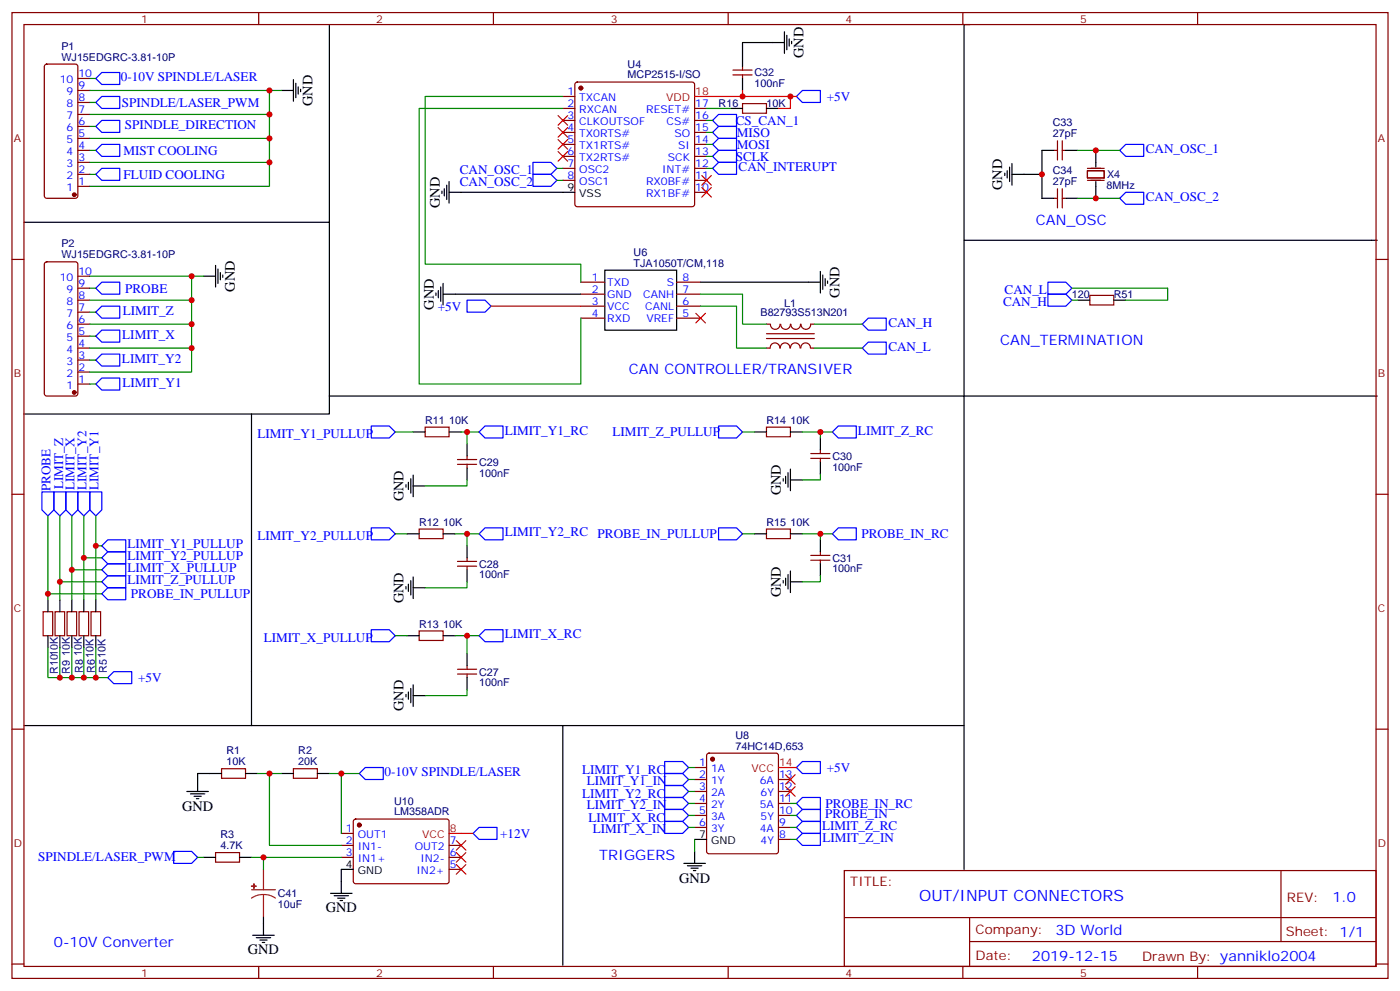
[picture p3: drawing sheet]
<svg xmlns="http://www.w3.org/2000/svg" width="412mm" height="292mm" viewBox="0 0 412 292" stroke-linecap="round" stroke-linejoin="round" font-family="sans-serif">
<g fill="none" stroke="#000" stroke-width=".35">
<path d="M97 7.2v58.2h-89.9M231.1 12.5h-12.4v7.1M231.1 9.3v6.4M231.8 10.4v4.2M232.5 11.5v2.1M233.2 12.2v.7M285.8 7.2h-1.8v109.4h121.7M82.9 26.6h3.5M86.4 23.5v6.3M87.1 24.5v4.3M87.8 25.6v2.1M88.5 26.3v.7"/>
<path d="M215.2 31.9h3.5M218.7 23.1v3.5M225.8 31.9h3.5M130.2 56.3v.7M130.9 55.6v2.1M131.6 54.5v4.2M132.3 56.6h37M132.3 53.4v6.4M296 51v.7M296.7 50.3v2.1M297.4 49.2v4.2M298.1 51.3h8.8"/>
<path d="M298.1 48.2v6.3M310.4 44.3h-3.5v14.1h3.5M314 44.3h3.5M314 58.4h3.5M322.8 44.3v4.9M322.8 53.4v5M63.5 78.1v6.4M64.2 79.2v4.2M97 65.4v56.5h-89.9M178.2 79.6h21.1v17.6h-21.1zM241.7 79.9v6.4M284 70.7h121.7"/>
<path d="M60 81.3h3.5M64.9 80.3v2.1M65.6 81v.7M128.4 86.3v.7M129.1 85.5v2.2M129.8 84.5v4.2M130.5 86.6h40.6M130.5 83.4v6.4M206.4 83.1h35.3M242.4 81v4.2M243.1 82v2.1M243.8 82.7v.7"/>
<path d="M317.5 88.4h3.5M328.1 88.4h3.5M97 116.6h187v97h-118.2M74.1 121.9v91.7M121.7 127.2h3.5M121.7 139.9v6.3M132.3 127.2h3.5M137.6 130.7v3.5M137.6 137.8v3.5M222.2 127.2h3.6M232.1 139.2v4.2M232.8 127.2h3.6"/>
<path d="M232.8 138.1v6.4M241.7 128.9v3.6M241.7 136v3.5M119.6 142.7v.7M119.9 157.2h3.6M120.3 142v2.1M121 140.9v4.3M121.7 143.1h3.5M130.5 157.2h3.6M222.2 157.2h3.6M230.7 140.9v.7M231.4 140.2v2.1"/>
<path d="M232.8 157.2h3.6M232.8 141.3h3.6M241.7 158.9v3.6M14.1 176.6v3.5M17.6 176.6v3.5M21.2 176.6v3.5M24.7 176.6v3.5M28.2 176.6v3.5M119.6 172.7v.7M120.3 172v2.1M121 170.9v4.3M121.7 169.9v6.3"/>
<path d="M121.7 173h3.5M137.6 160.7v3.5M137.6 167.7v3.6M230.7 170.9v.7M231.4 170.2v2.1M232.1 169.2v4.2M232.8 168.1v6.3M232.8 171.3h3.6M241.7 166v3.5M14.1 187.1v3.6M17.6 187.1v3.6M21.2 187.1v3.6"/>
<path d="M24.7 187.1v3.6M28.2 187.1v3.6M119.9 187.1h3.6M130.5 187.1h3.6M137.6 192.4v3.6M137.6 199.5v3.5M7.1 213.6h158.7v70.6M119.6 204.4v.7M120.3 203.7v2.1M121 202.7v4.2M121.7 201.6v6.4M121.7 204.8h3.5"/>
<path d="M284 213.6v42.3M55 233h6.4M56.1 233.7h4.2M57.1 234.4h2.2M57.9 235.1h.7M65.3 227.7h-7.1v5.3M72.3 227.7h3.5M82.9 227.7h3.5M93.5 227.7h3.5M60 252.4h3.5M70.6 252.4h3.5M104.1 255.9h-3.6v7.1"/>
<path d="M201.4 254.2h6.4M202.5 254.9h4.2M203.6 255.6h2.1M204.3 256.3h.7M204.6 247.1h3.5M204.6 250.6v3.6M74.4 275.3h6.4M75.5 276h4.2M76.6 276.8h2.1M77.3 277.5h.7M77.6 270.1v5.2M97.4 263h6.3"/>
<path d="M98.4 263.7h4.3M99.5 264.4h2.1M100.2 265.1h.7"/>
</g>
<g fill="none" stroke="#870000" stroke-width=".35">
<path d="M3.5 3.7h405.4v284.3h-405.4zM7.1 7.2h398.2v277.3h-398.2zM13.3 19.1l.5-.2h8.4l.7 .4v38.4l-.4 .6-8.7 .1-.7-.5v-38.3zM76.2 3.7v3.5M145.3 3.7v3.5M214.5 3.7v3.5M218.7 19.6v1M283.6 3.7v3.5M352.8 3.7v3.5M22.9 37.2h3.6M22.9 33.7h3.6M22.9 30.2h3.6"/>
<path d="M22.9 26.6h3.6M22.9 23.1h3.6M165.8 28.4h3.5M165.8 31.9h3.5M165.8 35.5h3.5M165.8 39h3.5M169.6 24.4l.4-.2h33.9l.5 .2 .2 .5v35.2l-.2 .5-.5 .3h-33.9l-.5-.3-.2-.5v-35.2zM204.6 31.9h3.5M204.6 35.5h3.5M204.6 39h3.5M215.9 22h5.6M215.9 20.6h5.6"/>
<path d="M218.7 30.5h7.1v2.8h-7.1zM218.7 22v1.1M22.9 54.9h3.6M22.9 51.3h3.6M22.9 47.8h3.6M22.9 44.3h3.6M22.9 40.7h3.6M165.8 42.5h3.5M165.8 46h3.5M165.8 49.6h3.5M165.8 53.1h3.5M204.6 42.5h3.5"/>
<path d="M204.6 46h3.5M204.6 49.6h3.5M204.6 53.1h3.5M204.6 56.6h3.5M310.4 44.3h1.1M310.4 58.4h1.1M311.5 41.5v5.6M311.5 55.6v5.6M312.9 44.3h1.1M312.9 41.5v5.6M312.9 55.6v5.6M312.9 58.4h1.1"/>
<path d="M320.3 50.3h5v2.1h-5zM320.3 49.6h5M320.3 53.1h5M3.5 76.4h3.6M13.3 77.3l.5-.2h8.4l.7 .4v38.4l-.4 .6-8.7 .1-.7-.5v-38.3zM405.3 76.4h3.6M22.9 99h3.6M22.9 95.4h3.6M22.9 91.9h3.6M22.9 88.4h3.6M22.9 84.8h3.6M22.9 81.3h3.6"/>
<path d="M171.1 83.1h7.1M171.1 86.6h7.1M171.1 90.1h7.1M171.1 93.7h7.1M199.3 83.1h7.1M199.3 86.6h7.1M199.3 90.1h7.1M199.3 93.7h7.1M225.8 95.4h1M225.8 99.7h14.1M225.8 98.2h14.1M227 95.4a1.41 1.41 0 0 0 1.4 1.6 1.41 1.41 0 0 0 1.4-1.5"/>
<path d="M230 95.5a1.41 1.41 0 0 0 1.4 1.5 1.41 1.41 0 0 0 1.4-1.5M233 95.5a1.41 1.41 0 0 0 1.4 1.5 1.41 1.41 0 0 0 1.4-1.5M239.9 95.4l-1.1 .1a1.41 1.41 0 0 1-1.4 1.5 1.41 1.41 0 0 1-1.4-1.6M321 87h7.1v2.8h-7.1zM22.9 113.1h3.6M22.9 109.5h3.6M22.9 106h3.6M22.9 102.5h3.6M225.8 102.5h1M226.9 102.5a1.41 1.41 0 0 1 1.4-1.5 1.41 1.41 0 0 1 1.4 1.5M229.9 102.5a1.41 1.41 0 0 1 1.4-1.5 1.41 1.41 0 0 1 1.4 1.5M232.9 102.5a1.41 1.41 0 0 1 1.4-1.5 1.41 1.41 0 0 1 1.4 1.5"/>
<path d="M235.9 102.5a1.41 1.41 0 0 1 1.4-1.5 1.41 1.41 0 0 1 1.4 1.5M238.8 102.5h1.1M125.2 125.8h7.1v2.8h-7.1zM134.8 136.7h5.6M134.8 135.3h5.6M137.6 134.2v1.1M137.6 136.7v1.1M225.8 125.8h7v2.8h-7zM238.8 134.9h5.7M238.8 133.5h5.7M241.7 132.5v1M241.7 134.9v1.1"/>
<path d="M3.5 145.5h3.6M123.5 155.8h7v2.8h-7zM225.8 155.8h7v2.8h-7zM405.3 145.5h3.6M134.8 166.7h5.6M134.8 165.3h5.6M137.6 164.2v1.1M137.6 166.7v1M238.8 164.9h5.7M238.8 163.5h5.7M241.7 162.5v1M241.7 164.9v1.1"/>
<path d="M12.7 180.1h2.8v7h-2.8zM16.2 180.1h2.8v7h-2.8zM19.8 180.1h2.8v7h-2.8zM23.3 180.1h2.8v7h-2.8zM26.8 180.1h2.8v7h-2.8zM123.5 185.7h7v2.9h-7zM134.8 198.4h5.6M134.8 197h5.6M137.6 196v1M137.6 198.4v1.1M3.5 214.7h3.6M405.3 214.7h3.6"/>
<path d="M65.3 226.3h7v2.8h-7zM86.4 226.3h7.1v2.8h-7.1zM204.6 226h3.5M204.6 229.5h3.5M204.6 233h3.5M204.6 236.5h3.5M208.4 221.9l.4-.2h19.8l.5 .2 .2 .5v28.2l-.2 .5-.5 .3h-19.8l-.5-.3-.2-.5v-28.2zM229.3 229.5h3.5M229.3 233h3.5M229.3 236.5h3.5M63.5 251h7.1v2.8h-7.1zM100.5 245.4h3.6"/>
<path d="M100.5 248.9h3.6M100.5 252.4h3.6M104.3 241.3l.5-.2 27.1 .1 .4 .6-.1 17.9-.6 .5-27.1-.1-.4-.6v-17.7zM132.3 248.9h3.5M132.3 252.4h3.5M132.3 255.9h3.5M204.6 240.1h3.5M204.6 243.6h3.5M229.3 240.1h3.5M229.3 243.6h3.5M229.3 247.1h3.5M248.7 256.3h156.6v28.2h-156.6z"/>
<path d="M377.3 256.3v20.9M248.7 270.1h156.5M285.6 277.2h119.6M285.6 270.1v14.2M3.5 283.8h3.6M76.2 284.5v3.5M145.3 284.5v3.5M214.5 284.5v3.5M283.6 284.5v3.5M352.8 284.5v3.5M405.3 283.8h3.6"/>
</g>
<g fill="#8c2424" stroke="#8c2424" stroke-width=".35">
<path d="M74.1 260.9h1.4z"/>
<path d="M74.8 260.2v1.4z"/>
</g>
<path d="M77.6 255.9v6M74.1 261.9h7M77.6 263.3l1.9 .3 1.6 .8M77.6 263.3l-1.8 .3-1.7 .8M77.6 263.3v6.8" fill="none" stroke="#8c2424" stroke-width=".35"/>
<g fill="#870000" stroke="#870000" stroke-width=".35">
<circle cx="105.8" cy="242.9" r=".53"/>
<circle cx="21.9" cy="57.3" r=".53"/>
<circle cx="21.9" cy="115.5" r=".53"/>
<circle cx="209.9" cy="223.5" r=".53"/>
<circle cx="171.1" cy="25.9" r=".53"/>
</g>
<path d="M204.6 28.4h30M218.7 26.6v1.8M232.8 28.4v3.5h-3.5M144.6 90.1h26.5M229.3 226h5.3M132.3 245.4h7" fill="none" stroke="#f00" stroke-width=".35"/>
<g fill="none" stroke="#00f" stroke-width=".35">
<path d="M30 21.3h5.3v3.6h-5.3l-1.8-1.8zM30 28.4h5.3v3.5h-5.3l-1.8-1.7zM30 35.5h5.3v3.5h-5.3l-1.8-1.8zM209.9 35.5l1.8-1.8h5.3v3.5h-5.3zM209.9 39l1.8-1.8h5.3v3.5h-5.3zM234.6 28.4l1.8-1.8h5.3v3.6h-5.3zM28.2 44.3l1.8-1.8h5.3v3.5h-5.3zM28.2 51.3l1.8-1.7h5.3v3.5h-5.3zM157 51.3h5.3l1.7 1.8-1.7 1.8h-5.3zM157 47.8h5.3l1.7 1.8-1.7 1.7h-5.3zM209.9 42.5l1.8-1.8h5.3v3.6h-5.3zM209.9 46l1.8-1.7h5.3v3.5h-5.3z"/>
<path d="M209.9 49.6l1.8-1.8h5.3v3.5h-5.3zM329.8 58.4l1.8-1.8h5.3v3.5h-5.3zM329.8 44.3l1.8-1.8h5.3v3.5h-5.3zM28.2 91.9l1.8-1.8h5.3v3.6h-5.3zM28.2 84.8l1.8-1.7h5.3v3.5h-5.3zM30 97.2h5.3v3.5h-5.3l-1.8-1.7zM137.6 88.4h5.3l1.7 1.7-1.7 1.8h-5.3zM254 95.4l1.8-1.7h5.3v3.5h-5.3zM308.7 86.6h5.3l1.7 1.8-1.7 1.7h-5.3zM308.7 83.1h5.3l1.7 1.7-1.7 1.8h-5.3zM28.2 113.1l1.8-1.8h5.3v3.5h-5.3zM28.2 106l1.8-1.8h5.3v3.6h-5.3z"/>
<path d="M254 102.5l1.8-1.8h5.3v3.5h-5.3zM109.4 125.4h5.3l1.7 1.8-1.7 1.7h-5.3zM141.1 127.2l1.8-1.8h5.3v3.5h-5.3zM211.7 125.4h5.3l1.7 1.8-1.7 1.7h-5.3zM245.2 127.2l1.7-1.8h5.3v3.5h-5.3zM12.3 144.8h3.6v5.3l-1.8 1.8-1.8-1.8zM15.9 144.8h3.5v5.3l-1.8 1.8-1.7-1.8zM19.4 144.8h3.5v5.3l-1.7 1.8-1.8-1.8zM22.9 144.8h3.6v5.3l-1.8 1.8-1.8-1.8zM26.5 144.8h3.5v5.3l-1.8 1.8-1.7-1.8zM109.4 155.4h5.3l1.7 1.8-1.7 1.7h-5.3zM141.1 157.2l1.8-1.8h5.3v3.5h-5.3z"/>
<path d="M211.7 155.4h5.3l1.7 1.8-1.7 1.7h-5.3zM245.2 157.2l1.7-1.8h5.3v3.5h-5.3zM30 160.7l1.7-1.8h5.3v3.6h-5.3zM30 171.3l1.7-1.8h5.3v3.5h-5.3zM30 174.8l1.7-1.8h5.3v3.6h-5.3zM31.7 162.5h5.3v3.5h-5.3l-1.7-1.8zM31.7 166h5.3v3.5h-5.3l-1.7-1.8zM33.5 197.7h5.3v3.6h-5.3l-1.8-1.8zM109.4 185.4h5.3l1.7 1.7-1.7 1.8h-5.3zM141.1 187.1l1.8-1.7h5.3v3.5h-5.3zM105.8 227.7l1.8-1.7h5.3v3.5h-5.3zM195.8 238.3h5.3l1.7 1.8-1.7 1.7h-5.3z"/>
<path d="M195.8 231.2h5.3l1.7 1.8-1.7 1.8h-5.3zM195.8 224.2h5.3l1.7 1.8-1.7 1.7h-5.3zM195.8 227.7h5.3l1.7 1.8-1.7 1.7h-5.3zM195.8 234.8h5.3l1.7 1.7-1.7 1.8h-5.3zM234.6 236.5l1.8-1.7h5.3v3.5h-5.3zM234.6 226l1.8-1.8h5.3v3.5h-5.3zM51.2 250.6h5.2l1.8 1.8-1.8 1.8h-5.2zM139.3 245.4l1.8-1.8h5.3v3.5h-5.3zM195.8 241.8h5.3l1.7 1.8-1.7 1.8h-5.3zM234.6 243.6l1.8-1.8h5.3v3.6h-5.3zM234.6 240.1l1.8-1.8h5.3v3.5h-5.3zM236.4 245.4h5.3v3.5h-5.3l-1.8-1.8z"/>
</g>
<g fill="none" stroke="#008700" stroke-width=".35">
<path d="M26.5 23.1h1.7M26.5 26.6h56.4M26.5 37.2h1.7M26.5 30.2h1.7M79.4 26.6v7.1h-52.9M79.4 33.7v7h-52.9M165.8 31.9h-42.3v81.2h47.6v-19.4M165.8 28.4h-40.6v49.4h45.9v5.3M208.1 35.5h1.8M208.1 39h1.8M208.1 31.9h7.1M26.5 51.3h1.7"/>
<path d="M26.5 44.3h1.7M79.4 40.7v7.1h-52.9M79.4 47.8v7.1h-52.9M164 49.6h1.8M164 53.1h1.8M208.1 49.6h1.8M208.1 46h1.8M208.1 42.5h1.8M317.5 58.4h12.3M317.5 44.3h12.3M26.5 91.9h1.7M26.5 99h1.7"/>
<path d="M26.5 84.8h1.7M26.5 81.3h33.5M56.4 81.3v7.1h-29.9M56.4 88.4v7h-29.9M56.4 95.4v7.1h-29.9M206.4 86.6h12.3v8.8h7.1M206.4 90.1h10.6v12.4h8.8M239.9 95.4h14.1M315.7 84.8h28.3v3.6h-12.4M315.7 88.4h1.8M26.5 106h1.7M26.5 113.1h1.7"/>
<path d="M56.4 102.5v7h-29.9M239.9 102.5h14.1M116.4 127.2h5.3M135.8 127.2h1.8v3.5M137.6 127.2h3.5M218.7 127.2h3.5M236.4 127.2h8.8M241.7 139.5v1.8h-5.3M241.7 127.2v1.7M14.1 151.9v24.7M17.6 151.9v24.7M21.2 151.9v24.7"/>
<path d="M24.7 151.9v24.7M28.2 151.9v24.7M116.4 157.2h3.5M134.1 157.2h7M137.6 141.3v1.8h-12.4M137.6 157.2v3.5M218.7 157.2h3.5M236.4 157.2h8.8M241.7 157.2v1.7M14.1 174.8h15.9M17.6 171.3h12.4M21.2 167.7h8.8"/>
<path d="M24.7 164.2h5.3M28.2 160.7h1.8M137.6 171.3v1.7h-12.4M241.7 169.5v1.8h-5.3M14.1 190.7v8.8h3.5M17.6 190.7v8.8h3.6M21.2 190.7v8.8h3.5M24.7 190.7v8.8h3.5v-8.8M28.2 199.5h3.5M116.4 187.1h3.5M134.1 187.1h7M137.6 187.1v5.3"/>
<path d="M137.6 203v1.8h-12.4M75.8 227.7h3.6M82.9 227.7h-3.5v21.2h21.1M97 227.7h3.5v17.7M100.5 227.7h5.3M202.8 236.5h1.8M202.8 233h1.8M202.8 229.5h1.8M202.8 226h1.8M232.8 236.5h1.8M58.2 252.4h1.8M74.1 252.4h26.4"/>
<path d="M77.6 252.4v3.5M202.8 240.1h1.8M202.8 243.6h1.8M204.6 247.1v3.5M232.8 240.1h1.8M232.8 243.6h1.8M232.8 247.1h1.8"/>
</g>
<g fill="#c00">
<circle cx="218.7" cy="28.4" r=".88"/>
<circle cx="241.7" cy="127.2" r=".88"/>
<circle cx="322.8" cy="44.3" r=".88"/>
<circle cx="322.8" cy="58.4" r=".88"/>
<circle cx="137.6" cy="187.1" r=".88"/>
<circle cx="14.1" cy="174.8" r=".88"/>
<circle cx="21.2" cy="167.7" r=".88"/>
<circle cx="28.2" cy="160.7" r=".88"/>
<circle cx="28.2" cy="199.5" r=".88"/>
<circle cx="17.6" cy="199.5" r=".88"/>
<circle cx="24.7" cy="199.5" r=".88"/>
<circle cx="56.4" cy="95.4" r=".88"/>
<circle cx="56.4" cy="81.3" r=".88"/>
<circle cx="79.4" cy="40.7" r=".88"/>
<circle cx="79.4" cy="26.6" r=".88"/>
<circle cx="100.5" cy="227.7" r=".88"/>
<circle cx="79.4" cy="227.7" r=".88"/>
<circle cx="77.6" cy="252.4" r=".88"/>
<circle cx="79.4" cy="33.7" r=".88"/>
<circle cx="79.4" cy="47.8" r=".88"/>
<circle cx="56.4" cy="88.4" r=".88"/>
<circle cx="56.4" cy="102.5" r=".88"/>
<circle cx="21.2" cy="199.5" r=".88"/>
<circle cx="24.7" cy="164.2" r=".88"/>
<circle cx="17.6" cy="171.3" r=".88"/>
<circle cx="137.6" cy="127.2" r=".88"/>
<circle cx="137.6" cy="157.2" r=".88"/>
<circle cx="306.9" cy="51.3" r=".88"/>
<circle cx="232.8" cy="28.4" r=".88"/>
<circle cx="241.7" cy="157.2" r=".88"/>
</g>
<g fill="#c00" stroke="#f00" stroke-width=".35">
<path d="M134.4 254.5l2.8 2.9zM137.2 254.5l-2.8 2.9z"/>
<path d="M134.4 251l2.8 2.8zM137.2 251l-2.8 2.8z"/>
<path d="M134.4 247.5l2.8 2.8zM137.2 247.5l-2.8 2.8z"/>
<path d="M231.4 228.1l2.8 2.8zM234.2 228.1l-2.8 2.8z"/>
<path d="M231.4 231.6l2.8 2.8zM234.2 231.6l-2.8 2.8z"/>
<path d="M205 92.3l2.8 2.8zM207.8 92.3l-2.8 2.8z"/>
<path d="M206.7 55.2l2.8 2.8zM209.5 55.2l-2.8 2.8z"/>
<path d="M206.7 51.7l2.8 2.8zM209.5 51.7l-2.8 2.8z"/>
<path d="M164.4 44.6l2.8 2.8zM167.2 44.6l-2.8 2.8z"/>
<path d="M164.4 41.1l2.8 2.8zM167.2 41.1l-2.8 2.8z"/>
<path d="M164.4 37.6l2.8 2.8zM164.4 40.4l2.8-2.8z"/>
<path d="M164.4 34l2.8 2.9zM167.2 34l-2.8 2.9z"/>
</g>
<text font-size="4.6" fill="#00f" x="270.8" y="265.3">OUT/INPUT CONNECTORS</text>
<g font-size="4.2">
<text x="236.7" y="17.1" transform="rotate(-90 236.7 17.1)">GND</text>
<text x="92.1" y="31.2" transform="rotate(-90 92.1 31.2)">GND</text>
<text x="295.2" y="55.9" transform="rotate(-90 295.2 55.9)">GND</text>
<text x="129.5" y="61.2" transform="rotate(-90 129.5 61.2)">GND</text>
<text x="69.1" y="85.9" transform="rotate(-90 69.1 85.9)">GND</text>
<text x="247.3" y="87.7" transform="rotate(-90 247.3 87.7)">GND</text>
<text x="127.8" y="91.2" transform="rotate(-90 127.8 91.2)">GND</text>
<text x="118.9" y="147.6" transform="rotate(-90 118.9 147.6)">GND</text>
<text x="230" y="145.9" transform="rotate(-90 230 145.9)">GND</text>
<text x="118.9" y="177.6" transform="rotate(-90 118.9 177.6)">GND</text>
<text x="230" y="175.9" transform="rotate(-90 230 175.9)">GND</text>
<text x="118.9" y="209.4" transform="rotate(-90 118.9 209.4)">GND</text>
<text x="53.6" y="238.7">GND</text>
<text x="200" y="259.9">GND</text>
<text x="96" y="268.6">GND</text>
<text x="73" y="281">GND</text>
</g>
<g font-size="4.2" fill="#00f">
<text x="305.2" y="66.2">CAN_OSC</text>
<text x="294.6" y="101.4">CAN_TERMINATION</text>
<text x="185.2" y="110.2">CAN CONTROLLER/TRANSIVER</text>
<text x="176.5" y="253.2">TRIGGERS</text>
<text x="392.5" y="265.6">1.0</text>
<text x="310.9" y="275.1">3D World</text>
<text x="15.9" y="278.9">0-10V Converter</text>
<text x="304" y="282.9">2019-12-15</text>
</g>
<g font-size="3.9" fill="#00f">
<text x="35.6" y="23.9">0-10V SPINDLE/LASER</text>
<text x="243.6" y="29.6">+5V</text>
<text x="35.9" y="31.4">SPINDLE/LASER_PWM</text>
<text x="36.7" y="38">SPINDLE_DIRECTION</text>
<text x="216.7" y="36.7">CS_CAN_1</text>
<text x="217.1" y="40.2">MISO</text>
<text x="36.4" y="45.5">MIST COOLING</text>
<text x="216.7" y="47.3">SCLK</text>
<text x="217.1" y="43.8">MOSI</text>
<text x="337.5" y="45">CAN_OSC_1</text>
<text x="36.4" y="52.6">FLUID COOLING</text>
<text x="135.5" y="51.3">CAN_OSC_1</text>
<text x="217.6" y="50.3">CAN_INTERUPT</text>
<text x="135.5" y="54.8">CAN_OSC_2</text>
<text x="337.5" y="59.1">CAN_OSC_2</text>
<text x="36.9" y="86.2">PROBE</text>
<text x="295.9" y="86.6">CAN_L</text>
<text x="36.1" y="92.9">LIMIT_Z</text>
<text x="128.9" y="91.5">+5V</text>
<text x="295.5" y="90.1">CAN_H</text>
<text x="36" y="99.7">LIMIT_X</text>
<text x="261.7" y="96.2">CAN_H</text>
<text x="35.9" y="106.8">LIMIT_Y2</text>
<text x="261.7" y="103.2">CAN_L</text>
<text x="36.1" y="113.8">LIMIT_Y1</text>
<text x="75.8" y="128.9">LIMIT_Y1_PULLUP</text>
<text x="148.7" y="127.9">LIMIT_Y1_RC</text>
<text x="180.4" y="128.5">LIMIT_Z_PULLUP</text>
<text x="252.7" y="127.9">LIMIT_Z_RC</text>
<text x="14.9" y="144.6" transform="rotate(-90 14.9 144.6)">PROBE</text>
<text x="18.6" y="144" transform="rotate(-90 18.6 144)">LIMIT_Z</text>
<text x="21.9" y="144.3" transform="rotate(-90 21.9 144.3)">LIMIT_X</text>
<text x="25.4" y="144.3" transform="rotate(-90 25.4 144.3)">LIMIT_Y2</text>
<text x="29" y="144.3" transform="rotate(-90 29 144.3)">LIMIT_Y1</text>
<text x="37.5" y="161.4">LIMIT_Y1_PULLUP</text>
<text x="75.8" y="158.9">LIMIT_Y2_PULLUP</text>
<text x="148.7" y="157.9">LIMIT_Y2_RC</text>
<text x="176" y="158.4">PROBE_IN_PULLUP</text>
<text x="253.8" y="158.4">PROBE_IN_RC</text>
<text x="37.5" y="165">LIMIT_Y2_PULLUP</text>
<text x="37.5" y="172">LIMIT_Z_PULLUP</text>
<text x="37.5" y="168.5">LIMIT_X_PULLUP</text>
<text x="38.6" y="176.1">PROBE_IN_PULLUP</text>
<text x="77.7" y="188.9">LIMIT_X_PULLUP</text>
<text x="148.7" y="187.9">LIMIT_X_RC</text>
<text x="40.7" y="200.8">+5V</text>
<text x="171.5" y="227.7">LIMIT_Y1_RC</text>
<text x="243.6" y="227.2">+5V</text>
<text x="113.3" y="228.4">0-10V SPINDLE/LASER</text>
<text x="172.9" y="231.2">LIMIT_Y1_IN</text>
<text x="171.5" y="234.8">LIMIT_Y2_RC</text>
<text x="172.9" y="238.3">LIMIT_Y2_IN</text>
<text x="243.2" y="237.8">PROBE_IN_RC</text>
<text x="173.4" y="241.9">LIMIT_X_RC</text>
<text x="174.6" y="245.4">LIMIT_X_IN</text>
<text x="242.2" y="244.3">LIMIT_Z_RC</text>
<text x="243.1" y="240.9">PROBE_IN</text>
<text x="147.3" y="246.6">+12V</text>
<text x="242.2" y="247.8">LIMIT_Z_IN</text>
<text x="11.2" y="253.6">SPINDLE/LASER_PWM</text>
</g>
<g font-size="3.9" fill="#800">
<text x="250.5" y="260.9">TITLE:</text>
<text x="379.1" y="265.6">REV:</text>
<text x="287.4" y="275.1">Company:</text>
<text x="378.7" y="275.7">Sheet: 1/1</text>
<text x="287.4" y="282.8">Date:</text>
<text x="336.4" y="282.8">Drawn By: yanniklo2004</text>
</g>
<g font-size="3.2" fill="#800">
<text x="41.6" y="6.7">1</text>
<text x="110.8" y="6.7">2</text>
<text x="179.9" y="6.7">3</text>
<text x="249.1" y="6.7">4</text>
<text x="318.2" y="6.7">5</text>
<text x="4.1" y="41.8">A</text>
<text x="405.9" y="41.8">A</text>
<text x="4.1" y="110.9">B</text>
<text x="405.9" y="110.9">B</text>
<text x="4.1" y="180.1">C</text>
<text x="405.9" y="180.1">C</text>
<text x="4.1" y="249.2">D</text>
<text x="405.9" y="249.2">D</text>
<text x="41.6" y="287.5">1</text>
<text x="110.8" y="287.5">2</text>
<text x="179.9" y="287.5">3</text>
<text x="249.1" y="287.5">4</text>
<text x="318.2" y="287.5">5</text>
</g>
<g font-size="3.2" fill="#000080">
<text x="18.1" y="17.8">WJ15EDGRC-3.81-10P</text>
<text x="18.1" y="14.6">P1</text>
<text x="184.9" y="23.1">MCP2515-I/SO</text>
<text x="184.9" y="19.9">U4</text>
<text x="222.3" y="22.5">C32</text>
<text x="222.2" y="25.6">100nF</text>
<text x="211.7" y="31.4">R16</text>
<text x="225.8" y="31.4">10K</text>
<text x="310.1" y="40.4">27pF</text>
<text x="310.1" y="37.2">C33</text>
<text x="310.1" y="51.3">C34</text>
<text x="326.1" y="52.5">X4</text>
<text x="310.1" y="54.5">27pF</text>
<text x="326" y="55.6">8MHz</text>
<text x="18.1" y="76">WJ15EDGRC-3.81-10P</text>
<text x="18.1" y="72.8">P2</text>
<text x="186.6" y="75.3">U6</text>
<text x="186.6" y="78.5">TJA1050T/CM,118</text>
<text x="315.7" y="87.8">120</text>
<text x="328.1" y="87.8">R51</text>
<text x="224" y="93.1">B82793S513N201</text>
<text x="231" y="90.5">L1</text>
<text x="125.2" y="124.9">R11</text>
<text x="132.3" y="124.9">10K</text>
<text x="225.8" y="124.9">R14</text>
<text x="232.8" y="124.9">10K</text>
<text x="141.1" y="137.1">C29</text>
<text x="245.2" y="135.4">C30</text>
<text x="141.1" y="140.3">100nF</text>
<text x="245.2" y="138.6">100nF</text>
<text x="123.5" y="154.9">R12</text>
<text x="130.5" y="154.8">10K</text>
<text x="225.8" y="154.9">R15</text>
<text x="232.8" y="154.8">10K</text>
<text x="141.1" y="167.1">C28</text>
<text x="245.2" y="165.4">C31</text>
<text x="141.1" y="170.3">100nF</text>
<text x="245.2" y="168.5">100nF</text>
<text x="123.5" y="184.9">R13</text>
<text x="130.5" y="184.8">10K</text>
<text x="20.6" y="193" transform="rotate(-90 20.6 193)">10K</text>
<text x="24.1" y="193" transform="rotate(-90 24.1 193)">10K</text>
<text x="17.1" y="198.5" transform="rotate(-90 17.1 198.5)">R1010K</text>
<text x="20.6" y="198.4" transform="rotate(-90 20.6 198.4)">R9</text>
<text x="24.4" y="198.1" transform="rotate(-90 24.4 198.1)">R8</text>
<text x="27.9" y="198.1" transform="rotate(-90 27.9 198.1)">R610K</text>
<text x="31.5" y="198.1" transform="rotate(-90 31.5 198.1)">R510K</text>
<text x="141.1" y="202.1">100nF</text>
<text x="141.1" y="198.9">C27</text>
<text x="216.6" y="220.7">74HC14D,653</text>
<text x="216.6" y="217.5">U8</text>
<text x="66.7" y="225.2">10K</text>
<text x="66.7" y="222.1">R1</text>
<text x="87.9" y="225.2">20K</text>
<text x="87.9" y="222.1">R2</text>
<text x="116.1" y="236.9">U10</text>
<text x="116.1" y="240.1">LM358ADR</text>
<text x="64.9" y="249.9">4.7K</text>
<text x="64.9" y="246.8">R3</text>
<text x="81.8" y="267.3">10uF</text>
<text x="81.8" y="264.1">C41</text>
</g>
<g font-size="3.2" fill="#00f">
<text x="23.1" y="22.8">10</text>
<text x="17.6" y="24.5">10</text>
<text x="19.6" y="28">9</text>
<text x="23.1" y="29.8">8</text>
<text x="23.1" y="26.3">9</text>
<text x="167.1" y="28">1</text>
<text x="170.6" y="29.8">TXCAN</text>
<text x="19.6" y="35.1">7</text>
<text x="19.6" y="31.6">8</text>
<text x="23.1" y="33.3">7</text>
<text x="167.1" y="31.6">2</text>
<text x="167.1" y="35.1">3</text>
<text x="170.6" y="33.3">RXCAN</text>
<text x="190.4" y="33.3">RESET#</text>
<text x="204.8" y="35.1">16</text>
<text x="204.8" y="31.6">17</text>
<text x="19.6" y="38.6">6</text>
<text x="23.1" y="40.4">5</text>
<text x="23.1" y="36.9">6</text>
<text x="167.1" y="38.6">4</text>
<text x="170.6" y="36.9">CLKOUTSOF</text>
<text x="170.6" y="40.4">TX0RTS#</text>
<text x="196.3" y="36.9">CS#</text>
<text x="198.6" y="40.4">SO</text>
<text x="204.8" y="38.6">15</text>
<text x="19.6" y="45.7">4</text>
<text x="19.6" y="42.2">5</text>
<text x="23.1" y="47.4">3</text>
<text x="23.1" y="43.9">4</text>
<text x="167.1" y="42.2">5</text>
<text x="167.1" y="45.7">6</text>
<text x="170.6" y="43.9">TX1RTS#</text>
<text x="170.6" y="47.4">TX2RTS#</text>
<text x="196.7" y="47.4">SCK</text>
<text x="199.8" y="43.9">SI</text>
<text x="204.8" y="45.7">13</text>
<text x="204.8" y="42.2">14</text>
<text x="19.6" y="52.7">2</text>
<text x="19.6" y="49.2">3</text>
<text x="23.1" y="51">2</text>
<text x="167.1" y="49.2">7</text>
<text x="167.1" y="52.7">8</text>
<text x="170.6" y="51">OSC2</text>
<text x="195" y="51">INT#</text>
<text x="204.8" y="52.7">11</text>
<text x="204.8" y="49.2">12</text>
<text x="19.6" y="56.3">1</text>
<text x="23.1" y="54.5">1</text>
<text x="170.6" y="54.5">OSC1</text>
<text x="190.3" y="58">RX1BF#</text>
<text x="190.3" y="54.5">RX0BF#</text>
<text x="204.8" y="56.3">10</text>
<text x="17.6" y="82.7">10</text>
<text x="23.1" y="81">10</text>
<text x="174.4" y="82.7">1</text>
<text x="201.1" y="82.7">8</text>
<text x="19.6" y="89.8">8</text>
<text x="19.6" y="86.3">9</text>
<text x="23.1" y="88">8</text>
<text x="23.1" y="84.5">9</text>
<text x="174.4" y="86.3">2</text>
<text x="174.4" y="89.8">3</text>
<text x="178.9" y="84.1">TXD</text>
<text x="178.9" y="87.7">GND</text>
<text x="189.5" y="87.7">CANH</text>
<text x="196.4" y="84.1">S</text>
<text x="201.1" y="89.8">6</text>
<text x="201.1" y="86.3">7</text>
<text x="19.6" y="93.3">7</text>
<text x="23.1" y="95.1">6</text>
<text x="23.1" y="91.5">7</text>
<text x="174.4" y="93.3">4</text>
<text x="178.9" y="91.2">VCC</text>
<text x="178.9" y="94.7">RXD</text>
<text x="190.1" y="91.2">CANL</text>
<text x="190.4" y="94.7">VREF</text>
<text x="201.1" y="93.3">5</text>
<text x="19.6" y="100.4">5</text>
<text x="19.6" y="96.8">6</text>
<text x="23.1" y="98.6">5</text>
<text x="19.6" y="107.4">3</text>
<text x="19.6" y="103.9">4</text>
<text x="23.1" y="105.7">3</text>
<text x="23.1" y="102.1">4</text>
<text x="19.6" y="110.9">2</text>
<text x="23.1" y="112.7">1</text>
<text x="23.1" y="109.2">2</text>
<text x="19.6" y="114.5">1</text>
<text x="205.9" y="225.6">1</text>
<text x="209.4" y="227.4">1A</text>
<text x="205.9" y="229.1">2</text>
<text x="205.9" y="232.7">3</text>
<text x="209.4" y="230.9">1Y</text>
<text x="223.8" y="230.9">6A</text>
<text x="229.5" y="232.7">12</text>
<text x="229.5" y="229.1">13</text>
<text x="205.9" y="236.2">4</text>
<text x="205.9" y="239.7">5</text>
<text x="209.4" y="234.4">2A</text>
<text x="209.4" y="237.9">2Y</text>
<text x="223.8" y="237.9">5A</text>
<text x="224" y="234.4">6Y</text>
<text x="229.5" y="239.7">10</text>
<text x="229.5" y="236.2">11</text>
<text x="101.9" y="245">1</text>
<text x="205.9" y="243.2">6</text>
<text x="209.4" y="241.5">3A</text>
<text x="209.4" y="245">3Y</text>
<text x="223.8" y="245">4A</text>
<text x="224" y="241.5">5Y</text>
<text x="229.5" y="243.2">9</text>
<text x="101.9" y="248.5">2</text>
<text x="105.4" y="246.8">OUT1</text>
<text x="105.4" y="250.3">IN1-</text>
<text x="122.2" y="250.3">OUT2</text>
<text x="132.5" y="248.5">7</text>
<text x="224" y="248.5">4Y</text>
<text x="229.5" y="246.8">8</text>
<text x="101.9" y="252.1">3</text>
<text x="105.4" y="253.8">IN1+</text>
<text x="122.7" y="257.4">IN2+</text>
<text x="123.8" y="253.8">IN2-</text>
<text x="132.5" y="255.6">5</text>
<text x="132.5" y="252.1">6</text>
</g>
<g font-size="3.2" fill="#f00">
<text x="196.2" y="29.8">VDD</text>
<text x="204.8" y="28">18</text>
<text x="221.4" y="227.4">VCC</text>
<text x="229.5" y="225.6">14</text>
<text x="132.5" y="245">8</text>
<text x="124.4" y="246.8">VCC</text>
</g>
<g font-size="3.2">
<text x="167.1" y="56.3">9</text>
<text x="170.6" y="58">VSS</text>
<text x="205.9" y="246.8">7</text>
<text x="209.4" y="248.5">GND</text>
<text x="101.9" y="255.6">4</text>
<text x="105.4" y="257.4">GND</text>
</g>
</svg>
